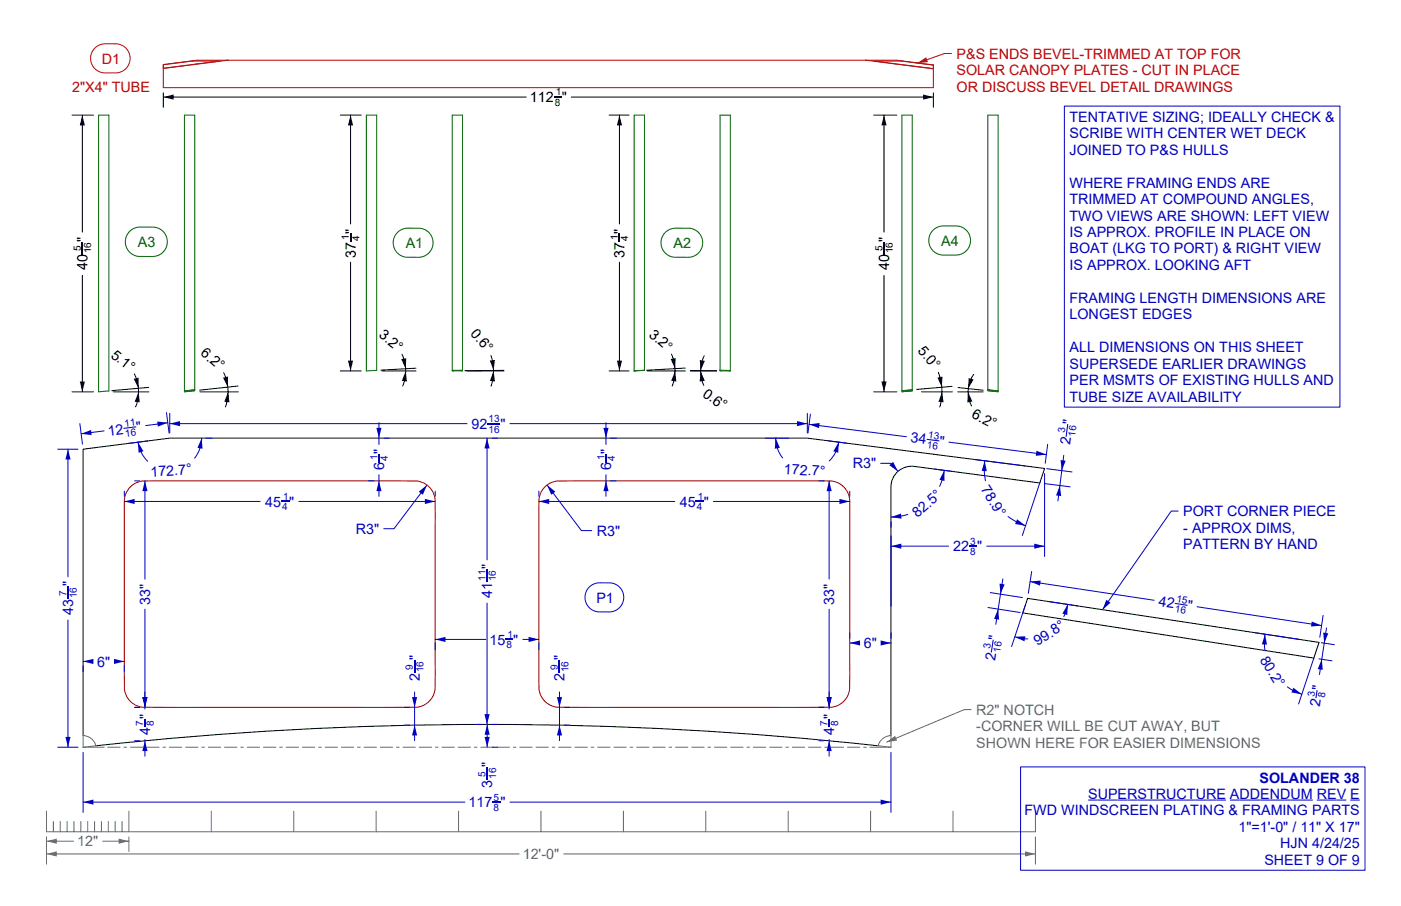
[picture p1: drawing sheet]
<svg xmlns="http://www.w3.org/2000/svg" width="432mm" height="279mm" viewBox="0 0 432 279" stroke-linecap="round" stroke-linejoin="round" font-family="sans-serif">
<!-- layer: Make2D -->
<path d="M50.3 19.9l10.5-1.3h215.5l11.4 1.4v7h-237.4zM50.3 20l9-1.2h8.3l-17.3 2.2M70.3 18.6l-20 2.5M266.8 18.6l20.9 2.6M287.7 20.1l-9.9-1.3h-8.3l18.2 2.4" fill="none" stroke="#bf0000" stroke-width=".31"/>
<path d="M282.7 19.5l2.8-1.8 .5 1.5z" fill="#bf0000"/>
<path d="M293.2 16.5h-2.1l-8.4 3" fill="none" stroke="#bf0000" stroke-width=".31"/>
<g fill="none" stroke="#006300" stroke-width=".31">
<path d="M30.4 35.5h3.2v85.1l-3.2 .2zM112.9 35.5h3.2v78.7l-3.2 .2zM195.5 35.5h3.1v78.7l-3.1 .2zM40 71.4a4.5 4.5 0 0 1 3.2-1.4h4.2a4.5 4.5 0 0 1 4.2 4.8 4.5 4.5 0 0 1-4.6 4.3h-4.2a4.5 4.5 0 0 1-3.9-3 4.5 4.5 0 0 1 1.1-4.7zM122.5 71.7a4.5 4.5 0 0 1 3.2-1.3h3.7a4.5 4.5 0 0 1 4.1 4.7 4.5 4.5 0 0 1-4.5 4.3l-3.7-.1a4.5 4.5 0 0 1-3.8-2.9 4.5 4.5 0 0 1 1-4.7zM205 71.7a4.5 4.5 0 0 1 3.2-1.3h4.3a4.5 4.5 0 0 1 4.1 4.7 4.5 4.5 0 0 1-4.5 4.3l-4.3-.1a4.5 4.5 0 0 1-3.8-2.9 4.5 4.5 0 0 1 1-4.7zM287.6 71a4.5 4.5 0 0 1 3.1-1.3h4.3a4.5 4.5 0 0 1 4.1 4.7 4.5 4.5 0 0 1-4.5 4.3l-4.2-.1a4.5 4.5 0 0 1-3.9-2.9 4.5 4.5 0 0 1 1.1-4.7zM139.4 114.2l.2 .2M139.6 114.2h.1M139.6 114.2l2.7 .2M142.3 114.2v.2M142.6 114.2h-3.2"/>
<path d="M142.6 114.2l-.3 .2M142.6 114.2v-78.7h-3.2v78.7M195.5 114.4h.1M195.7 114.4h.1M198.4 114.2h.1M198.6 114.2h.1M198.6 114.2l-3.1 .2M221.9 114.2l.3 .2M221.9 114.2h3.2M221.9 114.2v-78.7h3.2v78.7M222.2 114.2h.1M222.2 114.2v.2"/>
<path d="M222.2 114.4h2.6M224.8 114.2v.2M225.1 114.2l-.3 .2M57.1 120.5h.1M57.1 120.5l2.7-.2v.2l-2.7 .3zM60 120.2l-3.2 .4M60 120.2v.3l-3.2 .3v-.2M60 120.2v-84.7h-3.2v85.1M278.3 120.5h.1M278.3 120.5l2.6-.2v.2l-2.6 .3zM281.2 120.2l-3.2 .3M281.2 120.2v.4l-3.2 .2v-.3"/>
<path d="M281.2 120.2v-84.7h-3.2v85M304.4 120.2v.3l3.2 .3v-.2M304.4 120.2l3.2 .4M304.4 120.2v-84.7h3.2v85.1M304.7 120.3h.1M304.7 120.3l2.7 .2v.3l-2.7-.3z"/>
</g>
<g fill="none" stroke="#000" stroke-width=".31">
<path d="M22.2 35.5h6.6M25.4 35.5v36.1M50.3 28.6v4.5M50.3 29.9h111.9M104.9 35.5h6.4M108 35.5v33.6M176.1 29.9h111.6M187.7 35.5h6.2M190.9 35.5v33.6M269.3 35.5h7.1M272.5 35.5v36.1M287.7 28.6v4.5"/>
<path d="M25.4 84.9v35.9M108 80.9v33.5M190.9 80.9v33.5M272.5 84.9v35.9M41.4 115.3a12.4 12.4 0 0 1 .4 10.2M45.8 119.5l-11.3 1M68.9 114.9a13.5 13.5 0 0 1 .6 10.6M73.4 119l-11.9 1.3M104.9 114.4h6.4M117.7 114.4h10.5M123.9 109.3a12.2 12.2 0 0 1 .2 9.7M128.2 113.5l-10.8 .6"/>
<path d="M144 114.4h11.3M151.3 109.7a14.3 14.3 0 0 1 0 9.4M155.3 114.2l-12 .1M187.7 114.4h6.2M199.5 114.4h11.7M206.9 109.2a12.7 12.7 0 0 1 .3 9.8M211.2 113.5l-11.9 .7M212.8 114.4h8M212.8 114.3l8.1 .1M217 109.7a10.7 10.7 0 0 0-.1 9.1M289.2 114.8a16.4 16.4 0 0 1 .5 10.7M293.4 119.1l-10.9 1"/>
<path d="M295.3 119.5l7.7 .8M300.1 115.5a9.3 9.3 0 0 0-.7 9.7M22.2 120.8h6.6M34.9 120.8h11M61.6 120.8h11.9M269.3 120.8h7.1M284 120.8h9.5M295.2 120.8h7.8M316.7 184.5l89.8 13.6-1.6 4.8-89.7-13.9zM29.6 230a1105.5 1105.5 0 0 1 241 0M274.6 226.7v-76.6a6.3 6.3 0 0 1 7.2-6.3l38.7 5.1 1.4-4.4-73.1-9.4h-196.5l-26.7 3.4v88.3"/>
</g>
<path d="M170.7 29.9h2.4M25.4 74.5v4M108 72v2.5M190.9 72v2.5M272.5 74.5v4" fill="none" stroke="#000" stroke-width=".33"/>
<g fill="#000">
<path d="M25.4 35.5l.8 3.2h-1.6zM50.3 29.9l3.2-.8v1.6zM108 35.5l.8 3.2h-1.5zM190.9 35.5l.8 3.2h-1.6zM272.5 35.5l.8 3.2h-1.6zM284.5 29.1l3.2 .8-3.2 .8zM41.2 116.8l1.6-.3-.1 3.2zM68.7 116.5l1.6-.4-.1 3.3zM107.3 111.2h1.5l-.8 3.2zM123.7 110.7l1.5-.2-.2 3.2zM125 114.4l.4 3.2-1.6-.2zM151 111.2l1.5-.2-.4 3.2z"/>
<path d="M152.1 114.4l.5 3.2-1.6-.1zM190.1 111.2h1.6l-.8 3.2zM206.7 110.7l1.5-.3-.2 3.3zM208.1 114.4l.4 3.2-1.6-.2zM215.9 114.4l1.3 3-1.6 .3zM215.7 111l1.5 .3-1.2 3zM288.9 116.4l1.6-.2-.2 3.2zM298.5 116.6l1.6 .4-1.7 2.9zM24.6 117.7h1.6l-.8 3.1zM42.7 120.8l.4 3.3-1.6-.2zM70.3 120.8l.4 3.3-1.6-.2zM271.7 117.7h1.6l-.8 3.1z"/>
<path d="M290.3 120.8l.5 3.3-1.6-.2zM298.4 120.8l1.3 3-1.6 .3z"/>
</g>
<g fill="none" stroke="#696969" stroke-width=".31">
<path d="M25.6 226.8a4.6 4.6 0 0 1 4 3.2l-4 .4zM25.6 230.4h6.5M33.1 230.4h4M38.1 230.4h1M40.1 230.4h4M45.1 230.4h4M50.1 230.4h1M52.1 230.4h4M57.1 230.4h4M62.1 230.4h1M64.1 230.4h4M69.1 230.4h4"/>
<path d="M74.1 230.4h1M76.1 230.4h4M81.1 230.4h4M86.1 230.4h1M88.1 230.4h4M93.1 230.4h4M98.1 230.4h1M100.1 230.4h4M105.1 230.4h4M110.1 230.4h1M112.1 230.4h4M117.1 230.4h4"/>
<path d="M122.1 230.4h1M124.1 230.4h4M129.1 230.4h4M134.1 230.4h1M136.1 230.4h4M141.1 230.4h4M146.1 230.4h1M148.1 230.4h4M153.1 230.4h4M158.1 230.4h1M160.1 230.4h4M165.1 230.4h4"/>
<path d="M170.1 230.4h1M172.1 230.4h4M177.1 230.4h4M182.1 230.4h1M184.1 230.4h4M189.1 230.4h4M194.1 230.4h1M196.1 230.4h4M201.1 230.4h4M206.1 230.4h1M208.1 230.4h4M213.1 230.4h4"/>
<path d="M218.1 230.4h1M220.1 230.4h4M225.1 230.4h4M230.1 230.4h1M232.1 230.4h4M237.1 230.4h4M242.1 230.4h1M244.1 230.4h4M249.1 230.4h4M254.1 230.4h1M256.1 230.4h4M261.1 230.4h4"/>
<path d="M266.1 230.4h1M268.1 230.4h6.5M271.7 228.1l1.4-.9 1.5-.5v3.7l-4-.4z"/>
</g>
<path d="M273.3 228.9l2.6-2 .6 1.5z" fill="#696969"/>
<path d="M299.3 218.8h-2.1l-23.9 10.1" fill="none" stroke="#696969" stroke-width=".31"/>
<path d="M40.2 150.2l1.3-1 1.2-.6a10.1 10.1 0 0 1 4.7-.3h81.2a6.4 6.4 0 0 1 5.5 5.5v55.6a8.9 8.9 0 0 1-.8 5.6 6.4 6.4 0 0 1-4.7 3.1h-84.8a6.4 6.4 0 0 1-5.4-5.5l-.1-53.2a19 19 0 0 1 .5-7.1zM168 150.2a6.7 6.7 0 0 1 3.6-1.9h81.2a9.9 9.9 0 0 1 5.4 .6 6.4 6.4 0 0 1 3.7 5.7v54.8a8.9 8.9 0 0 1-.9 5.6 6.4 6.4 0 0 1-4.6 3.1h-84.8a6.4 6.4 0 0 1-5.5-5.5v-55.6a8.9 8.9 0 0 1 .9-5.6z" fill="none" stroke="#7f0000" stroke-width=".31"/>
<path d="M274.1 143.5l1.2-1.1 1.5 3z" fill="#0000bf"/>
<path d="M271.4 142.9h3.2l2.2 2.5" fill="none" stroke="#0000bf" stroke-width=".31"/>
<g fill="#0000bf">
<path d="M405.8 212.8l.3 .1-.4 2.4h-.3z"/>
<path d="M407.4 203.3l.3 3.3-1.6-.3z"/>
<path d="M407.8 195.1l1.6 .2-1.3 3z"/>
</g>
<path d="M407.3 198.2l4 .6M408.8 193.6l-2.1 14.4M406.5 203.2l4 .6" fill="none" stroke="#0000bf" stroke-width=".31"/>
<g fill="#0000bf">
<path d="M389.9 195.6l.6 3.2-1.6-.1z"/>
<path d="M398.6 212.1l2.6 2-3.2-.6z"/>
</g>
<path d="M386.7 195.1l13.9 2.1M389.9 195.6l-.2 2.9 .2 2.2M396.8 211.8l2.4 1.5 2 .8M405 202.8l-4.8 14.3" fill="none" stroke="#0000bf" stroke-width=".31"/>
<path d="M341 185l1.3 .9-2.5 2.1z" fill="#0000bf"/>
<path d="M363.1 157.6h-2.1l-21.2 30.4" fill="none" stroke="#0000bf" stroke-width=".31"/>
<g fill="#0000bf">
<path d="M362.1 185.9l3.9 .6v.3l-3.9-.6z"/>
<path d="M317.5 179.3l3.3-.3-.3 1.6z"/>
<path d="M404.3 191.7l3 1.2-3.2 .3z"/>
</g>
<path d="M317.5 179.3l38.2 5.8M318 176.2l-1.1 6.8M368.9 187.1l38.4 5.8M407.8 189.8l-1 6.7" fill="none" stroke="#0000bf" stroke-width=".31"/>
<g fill="#0000bf">
<path d="M312.8 196.4l3.2-.2-.3 1.6z"/>
<path d="M329.1 186.4l-.1 3.3-1.6-.5z"/>
</g>
<path d="M312.8 196.4l2.2 .5 1.8 .1M315.9 186.9l-4.1 12.5M322.8 185.5l9.4 1.4M329.1 186.4l-.5 1.9-.7 1.8" fill="none" stroke="#0000bf" stroke-width=".31"/>
<g fill="#0000bf">
<path d="M306 197.3h.3l-.6 3.9h-.3z"/>
<path d="M308.1 180l1.5 .2-1.2 3z"/>
<path d="M307.6 187.8l.3 3.3-1.5-.2z"/>
</g>
<path d="M309.1 178.5l-2.2 14M304.5 187.4l9.9 1.5M305.2 182.7l9.9 1.6" fill="none" stroke="#0000bf" stroke-width=".31"/>
<path d="M298.7 168.4h2.5" fill="none" stroke="#0000bf" stroke-width=".33"/>
<g fill="#0000bf">
<path d="M318.8 167.6l3.1 .8-3.1 .8z"/>
<path d="M274.6 168.4l3.2-.8v1.6z"/>
</g>
<path d="M321.9 146v25.6M274.6 165.3v21.6M274.6 168.4h17.7M304.1 168.4h17.8" fill="none" stroke="#0000bf" stroke-width=".31"/>
<g fill="#0000bf">
<path d="M328.9 130.7l.4 .1-.5 3.9h-.4z"/>
<path d="M326.7 149.7l.4 3.3-1.6-.2z"/>
<path d="M326.9 141.9l1.5 .2-1.1 3z"/>
</g>
<path d="M322 149.1l7.8 1M322.6 144.5l7.8 1M327.9 140.4l-1.8 14.1" fill="none" stroke="#0000bf" stroke-width=".31"/>
<g fill="#0000bf">
<path d="M274.6 159.5l3.1-1.1 .1 1.6z"/>
<path d="M291 145.1l.1 3.2-1.5-.3z"/>
</g>
<path d="M279.8 158.6l-2.2 .6-3 .3M287.9 144.6l5.7 .8M291 145.1l-.4 2.1-1 2.8M274.6 161v1.6" fill="none" stroke="#0000bf" stroke-width=".31"/>
<g fill="#0000bf">
<path d="M303.5 142.1l.6 3.2-1.5-.1z"/>
<path d="M313.5 160.1l2.6 2-3.2-.5z"/>
</g>
<path d="M300.3 141.7l15.7 2M303.5 142.1a18.6 18.6 0 0 0 .2 6.2M310.7 159.3a18.6 18.6 0 0 0 5.4 2.8M320.5 148.8l-5.4 16.3" fill="none" stroke="#0000bf" stroke-width=".31"/>
<g fill="none" stroke="#696969" stroke-width=".31">
<path d="M14.3 250.2v6.3h304.8v-6.3M16.4 253.3v3.2M18.6 253.3v3.2M20.7 253.3v3.2M22.8 253.3v3.2M24.9 253.3v3.2M27 253.3v3.2M29.1 253.3v3.2M31.3 253.3v3.2M33.4 253.3v3.2M35.5 253.3v3.2M37.6 253.3v3.2"/>
<path d="M39.7 250.2v6.3M65.1 250.2v6.3M90.5 250.2v6.3M115.9 250.2v6.3M141.3 250.2v6.3M166.7 250.2v6.3M192.1 250.2v6.3M217.5 250.2v6.3M242.9 250.2v6.3M268.3 250.2v6.3M293.7 250.2v6.3"/>
</g>
<g fill="#696969">
<path d="M14.3 259.4l3.2-.8v1.6z"/>
<path d="M36.6 258.6l3.1 .8-3.1 .8z"/>
</g>
<path d="M14.3 258.1v4.5M14.3 259.4h8.4M31.6 259.4h8.1M39.7 258.1v4.5" fill="none" stroke="#696969" stroke-width=".31"/>
<g fill="#696969">
<path d="M14.3 263.3l3.2-.8v1.6z"/>
<path d="M316 262.5l3.1 .8-3.1 .8z"/>
</g>
<path d="M14.3 258.1v8.4M319.1 258.1v8.4M14.3 263.3h145.7M173.7 263.3h145.4" fill="none" stroke="#696969" stroke-width=".31"/>
<path d="M150.1 175.6v4" fill="none" stroke="#0000bf" stroke-width=".33"/>
<g fill="#0000bf">
<path d="M149.3 220.2h1.6l-.8 3.2z"/>
<path d="M150.1 135.1l.8 3.2h-1.6z"/>
</g>
<path d="M150.1 135.1v37.6M151.7 135.1h1.6M150.1 186v37.4M146.9 223.4h1.6" fill="none" stroke="#0000bf" stroke-width=".31"/>
<path d="M155.7 197.2h2.5" fill="none" stroke="#0000bf" stroke-width=".33"/>
<g fill="#0000bf">
<path d="M134.1 197.2l3.2-.8v1.6z"/>
<path d="M162.9 196.4l3.2 .8-3.2 .8z"/>
</g>
<path d="M134.1 198.2v2.2M134.1 197.2h15.6M161.2 197.2h4.9M166.1 198.2v2.2" fill="none" stroke="#0000bf" stroke-width=".31"/>
<g fill="#0000bf">
<path d="M261.9 198.3l3.2-.8v1.6z"/>
<path d="M271.4 197.5l3.2 .8-3.2 .8z"/>
</g>
<path d="M261.9 195.1v1.8M261.9 198.3h2.9M271.6 198.3h3M274.6 195.1v1.8" fill="none" stroke="#0000bf" stroke-width=".31"/>
<path d="M44.7 221.6v2.5" fill="none" stroke="#0000bf" stroke-width=".33"/>
<g fill="#0000bf">
<path d="M43.9 215h1.6l-.8 3.1z"/>
<path d="M44.7 228.4l.8 3.2h-1.6z"/>
</g>
<path d="M41.5 218.1h1.6M44.7 213.4v5.3M41.5 228.4h1.6M44.7 228.1v5.1" fill="none" stroke="#0000bf" stroke-width=".31"/>
<path d="M127.8 203.6v4" fill="none" stroke="#0000bf" stroke-width=".33"/>
<g fill="#0000bf">
<path d="M127 215h1.6l-.8 3.1z"/>
<path d="M127.8 223.6l.8 3.2h-1.6z"/>
</g>
<path d="M124.6 218.1h1.6M127.8 213.4v15M124.6 223.6h1.7" fill="none" stroke="#0000bf" stroke-width=".31"/>
<g fill="#0000bf">
<path d="M35.1 203.2l3.2 .8-3.2 .8z"/>
<path d="M25.6 204l3.2-.8v1.6z"/>
</g>
<path d="M25.6 205.3v1.9M25.6 204h2.9M35.4 204h2.9M38.3 205.3v1.9" fill="none" stroke="#0000bf" stroke-width=".31"/>
<path d="M116.8 140v2.5" fill="none" stroke="#0000bf" stroke-width=".33"/>
<g fill="#0000bf">
<path d="M116.8 148.3l.8 3.2h-1.6z"/>
<path d="M116 131.9h1.6l-.8 3.2z"/>
</g>
<path d="M116.8 130.4v6.7M118.4 135.1h1.6M113.6 148.3h1.6M116.8 146.4v6.7" fill="none" stroke="#0000bf" stroke-width=".31"/>
<path d="M214.4 154.6h2.5" fill="none" stroke="#0000bf" stroke-width=".33"/>
<g fill="#0000bf">
<path d="M166.1 154.6l3.2-.7v1.5z"/>
<path d="M258.7 153.9l3.2 .7-3.2 .8z"/>
</g>
<path d="M166.1 151.5v1.6M166.1 154.6h41.9M219.9 154.6h42M261.9 151.5v1.6" fill="none" stroke="#0000bf" stroke-width=".31"/>
<g fill="#0000bf">
<path d="M255.6 148.3l.7 3.2h-1.5z"/>
<path d="M254.8 215h1.5l-.7 3.1z"/>
</g>
<path d="M252.4 148.3h1.6M255.6 148.3v30.3M255.6 187.9v30.2M252.4 218.1h1.6" fill="none" stroke="#0000bf" stroke-width=".31"/>
<path d="M168.6 149.6l2.6 2-1.3 1z" fill="#0000bf"/>
<path d="M168.6 149.6l10.6 14h3.2" fill="none" stroke="#0000bf" stroke-width=".31"/>
<path d="M129.1 151.6l2.5-2-1.3 3z" fill="#0000bf"/>
<path d="M131.6 149.6l-10.2 13.5h-3.1" fill="none" stroke="#0000bf" stroke-width=".31"/>
<path d="M150.1 236.6v3.9" fill="none" stroke="#0000bf" stroke-width=".33"/>
<g fill="#0000bf">
<path d="M150.1 223.4l.8 3.2h-1.5z"/>
<path d="M149.4 227.3h1.5l-.8 3.1z"/>
</g>
<path d="M150.1 223.4v7M151.7 230.4h1.6M151.7 223.4h1.6" fill="none" stroke="#0000bf" stroke-width=".31"/>
<path d="M151.8 247.4h2.4" fill="none" stroke="#0000bf" stroke-width=".33"/>
<g fill="#0000bf">
<path d="M25.6 247.4l3.2-.8v1.6z"/>
<path d="M271.4 246.6l3.2 .8-3.2 .8z"/>
</g>
<path d="M181.6 181a4.5 4.5 0 0 1 3.2-1.3l3.3 .1a4.5 4.5 0 0 1 4.1 4.6 4.5 4.5 0 0 1-4.4 4.3h-3.4a4.5 4.5 0 0 1-3.8-2.9 4.5 4.5 0 0 1 1-4.8zM25.6 232v18.5M274.6 232v18.5M25.6 247.4h117.7M157.2 247.4h117.4" fill="none" stroke="#0000bf" stroke-width=".31"/>
<path d="M29.2 14.8a4.5 4.5 0 0 1 3.2-1.3h3.6a4.5 4.5 0 0 1 4.1 4.7 4.5 4.5 0 0 1-4.5 4.3h-3.6a4.5 4.5 0 0 1-3.8-3 4.5 4.5 0 0 1 1-4.7z" fill="none" stroke="#bf0000" stroke-width=".31"/>
<path d="M172.4 203.6v4" fill="none" stroke="#0000bf" stroke-width=".33"/>
<g fill="#0000bf">
<path d="M171.6 215h1.6l-.8 3.1z"/>
<path d="M172.4 223.6l.8 3.2h-1.6z"/>
</g>
<path d="M172.4 213.4v15M174 218.1h1.6M173.9 223.6h1.7" fill="none" stroke="#0000bf" stroke-width=".31"/>
<path d="M255.6 221.6v2.5" fill="none" stroke="#0000bf" stroke-width=".33"/>
<g fill="#0000bf">
<path d="M254.8 215h1.5l-.7 3.1z"/>
<path d="M255.6 228.4l.7 3.2h-1.5z"/>
</g>
<path d="M252.4 218.1h1.6M255.6 213.4v5.3M252.4 228.4h1.6M255.6 228.1v5.1" fill="none" stroke="#0000bf" stroke-width=".31"/>
<g fill="#0000bf">
<path d="M43.9 215h1.6l-.8 3.1z"/>
<path d="M44.7 148.3l.8 3.2h-1.6z"/>
</g>
<path d="M41.5 148.3h1.6M44.7 148.3v30.3M44.7 187.9v30.2M41.5 218.1h1.6" fill="none" stroke="#0000bf" stroke-width=".31"/>
<path d="M86.6 154.6h2.5" fill="none" stroke="#0000bf" stroke-width=".33"/>
<g fill="#0000bf">
<path d="M38.3 154.6l3.2-.7v1.5z"/>
<path d="M131 153.9l3.1 .7-3.1 .8z"/>
</g>
<path d="M38.3 151.5v1.6M38.3 154.6h41.9M92.1 154.6h42M134.1 151.5v1.6" fill="none" stroke="#0000bf" stroke-width=".31"/>
<g fill="#0000bf">
<path d="M239.1 135.1l1.3 3-1.6 .3z"/>
<path d="M258.5 136.4l-.1 3.2-1.6-.4z"/>
</g>
<path d="M235.9 135.1h7.2M239.1 135.1a9.8 9.8 0 0 0 2.1 6.1M255.4 136l5.5 .7M258.5 136.4a9.8 9.8 0 0 1-2.9 5.7" fill="none" stroke="#0000bf" stroke-width=".31"/>
<g fill="#0000bf">
<path d="M42.6 136.4l1.6 2.8-1.5 .4z"/>
<path d="M62.2 135.1l.2 3.3-1.5-.3z"/>
</g>
<path d="M42.6 136.4a9.9 9.9 0 0 0 2.9 5.8M45.6 136l-6.2 .8M62.2 135.1a9.9 9.9 0 0 1-2.2 6.2M63.5 135.1h1.8" fill="none" stroke="#0000bf" stroke-width=".31"/>
<g fill="#0000bf">
<path d="M38 132l4-.5v.3l-3.9 .5z"/>
<path d="M25 133.8l3.1-1.2 .2 1.6z"/>
<path d="M48.5 130l3.2 .4-3 1.2z"/>
</g>
<path d="M24.6 130.6l.8 6.4M32.1 132.9l-7.1 .9M51.3 127.2l.8 6.3M51.7 130.4l-6.8 .8" fill="none" stroke="#0000bf" stroke-width=".31"/>
<path d="M150.3 130.6h3.9" fill="none" stroke="#0000bf" stroke-width=".33"/>
<g fill="#0000bf">
<path d="M52.3 130.6l3.2-.7v1.5z"/>
<path d="M245.6 129.9l3.2 .7-3.2 .8z"/>
</g>
<path d="M52.3 127.5v6M52.3 130.6h91.6M157.2 130.6h91.6M248.8 127.5v6" fill="none" stroke="#0000bf" stroke-width=".31"/>
<g fill="#0000bf">
<path d="M285.6 135.3l4 .5-.1 .3-3.9-.5z"/>
<path d="M249.4 130.8l3.2-.3-.2 1.5z"/>
<path d="M319.4 139l3.1 1.2-3.3 .4z"/>
</g>
<path d="M249.4 130.8l30 3.9M249.8 127.7l-.8 5.8M292.5 136.4l30 3.8M322.9 137l-.7 5.9" fill="none" stroke="#0000bf" stroke-width=".31"/>
<path d="M186.8 140v2.5" fill="none" stroke="#0000bf" stroke-width=".33"/>
<g fill="#0000bf">
<path d="M186.8 148.3l.8 3.2h-1.6z"/>
<path d="M186 131.9h1.6l-.8 3.2z"/>
</g>
<path d="M186.8 130.4v6.7M188.1 135.1h1.8M186.8 146.4v6.7M188.1 148.3h1.8" fill="none" stroke="#0000bf" stroke-width=".31"/>
<path d="M21 180.8v4" fill="none" stroke="#0000bf" stroke-width=".33"/>
<g fill="#0000bf">
<path d="M20.2 227.3h1.5l-.7 3.1z"/>
<path d="M21 138.5l.7 3.2h-1.5z"/>
</g>
<path d="M328 32.7h85v92.9h-85zM17.8 138.5h6.2M21 138.5v39.4M21 191.2v39.2M17.8 230.4h6.2M314.6 236.5h106.1v31.9h-106.1zM335.4 246.7h42.5M379.1 246.7h25.5M405.8 246.7h9.1M416.2 246.7h2.9" fill="none" stroke="#0000bf" stroke-width=".31"/>
<g font-size="4.4" fill="#bf0000">
<text x="31.4" y="19.6">D1</text>
<text x="294.8" y="18.1">P&amp;S ENDS BEVEL-TRIMMED AT TOP FOR</text>
<text x="294.8" y="23.2">SOLAR CANOPY PLATES - CUT IN PLACE</text>
<text x="22.2" y="28.4">2&quot;X4&quot; TUBE</text>
<text x="294.8" y="28.3">OR DISCUSS BEVEL DETAIL DRAWINGS</text>
</g>
<g font-size="4.4">
<text x="163.3" y="31.5">112 &quot;</text>
<text x="27" y="74.5" transform="rotate(-90 27 74.5)">&quot;</text>
<text x="274" y="74.5" transform="rotate(-90 274 74.5)">&quot;</text>
<text x="27" y="83.4" transform="rotate(-90 27 83.4)">40</text>
<text x="109.6" y="79.4" transform="rotate(-90 109.6 79.4)">37 &quot;</text>
<text x="192.5" y="79.4" transform="rotate(-90 192.5 79.4)">37 &quot;</text>
<text x="274" y="83.4" transform="rotate(-90 274 83.4)">40</text>
<text x="116.5" y="103.7" transform="rotate(39 116.5 103.7)">3.2°</text>
<text x="144.8" y="103.1" transform="rotate(49 144.8 103.1)">0.6°</text>
<text x="199.7" y="103.5" transform="rotate(41 199.7 103.5)">3.2°</text>
<text x="33.9" y="110" transform="rotate(38 33.9 110)">5.1°</text>
<text x="61.6" y="109.3" transform="rotate(41 61.6 109.3)">6.2°</text>
<text x="282.7" y="108.3" transform="rotate(50 282.7 108.3)">5.0°</text>
<text x="216.3" y="122.1" transform="rotate(36 216.3 122.1)">0.6°</text>
<text x="299.2" y="128.7" transform="rotate(28 299.2 128.7)">6.2°</text>
</g>
<g font-size="4.4" fill="#0000bf">
<text x="329.7" y="37.5">TENTATIVE SIZING; IDEALLY CHECK &amp;</text>
<text x="329.7" y="42.6">SCRIBE WITH CENTER WET DECK</text>
<text x="329.7" y="47.7">JOINED TO P&amp;S HULLS</text>
<text x="329.7" y="57.9">WHERE FRAMING ENDS ARE</text>
<text x="329.7" y="62.9">TRIMMED AT COMPOUND ANGLES,</text>
<text x="329.7" y="68">TWO VIEWS ARE SHOWN: LEFT VIEW</text>
<text x="329.7" y="73.1">IS APPROX. PROFILE IN PLACE ON</text>
<text x="329.7" y="78.2">BOAT (LKG TO PORT) &amp; RIGHT VIEW</text>
<text x="329.7" y="83.3">IS APPROX. LOOKING AFT</text>
<text x="329.7" y="93.4">FRAMING LENGTH DIMENSIONS ARE</text>
<text x="329.7" y="98.5">LONGEST EDGES</text>
<text x="329.7" y="108.7">ALL DIMENSIONS ON THIS SHEET</text>
<text x="329.7" y="113.7">SUPERSEDE EARLIER DRAWINGS</text>
<text x="329.7" y="118.8">PER MSMTS OF EXISTING HULLS AND</text>
<text x="329.7" y="123.9">TUBE SIZE AVAILABILITY</text>
<text x="330.7" y="131" transform="rotate(-83 330.7 131)">&quot;</text>
<text x="33.4" y="134.3" transform="rotate(-7 33.4 134.3)">12</text>
<text x="42.2" y="133.2" transform="rotate(-7 42.2 133.2)">&quot;</text>
<text x="145.4" y="132.2">92</text>
<text x="154.2" y="132.2">&quot;</text>
<text x="280.6" y="136.4" transform="rotate(7 280.6 136.4)">34</text>
<text x="289.3" y="137.6" transform="rotate(7 289.3 137.6)">&quot;</text>
<text x="329.9" y="137.3" transform="rotate(-83 329.9 137.3)">2</text>
<text x="46.5" y="147" transform="rotate(-4 46.5 147)">172.7°</text>
<text x="118.4" y="145" transform="rotate(-90 118.4 145)">6 &quot;</text>
<text x="188.4" y="145" transform="rotate(-90 188.4 145)">6 &quot;</text>
<text x="241.5" y="146.1" transform="rotate(4 241.5 146.1)">172.7°</text>
<text x="262.8" y="144.5">R3&quot;</text>
<text x="302.2" y="150.9" transform="rotate(58 302.2 150.9)">78.9°</text>
<text x="81.7" y="156.2">45 &quot;</text>
<text x="209.5" y="156.2">45 &quot;</text>
<text x="282.8" y="159.9" transform="rotate(-41 282.8 159.9)">82.5°</text>
<text x="364.7" y="159.2">PORT CORNER PIECE</text>
<text x="109.7" y="164.6">R3&quot;</text>
<text x="184" y="165.2">R3&quot;</text>
<text x="364.7" y="164.3">- APPROX DIMS,</text>
<text x="293.8" y="170">22 &quot;</text>
<text x="364.7" y="169.4">PATTERN BY HAND</text>
<text x="151.7" y="175.6" transform="rotate(-90 151.7 175.6)">&quot;</text>
<text x="22.5" y="180.8" transform="rotate(-90 22.5 180.8)">&quot;</text>
<text x="151.7" y="184.5" transform="rotate(-90 151.7 184.5)">41</text>
<text x="183.8" y="185.8">P1</text>
<text x="22.5" y="189.7" transform="rotate(-90 22.5 189.7)">43</text>
<text x="46.3" y="186.5" transform="rotate(-90 46.3 186.5)">33&quot;</text>
<text x="257.1" y="186.5" transform="rotate(-90 257.1 186.5)">33&quot;</text>
<text x="357" y="186.9" transform="rotate(9 357 186.9)">42</text>
<text x="365.8" y="188.2" transform="rotate(9 365.8 188.2)">&quot;</text>
<text x="307.7" y="197.5" transform="rotate(-81 307.7 197.5)">&quot;</text>
<text x="129.4" y="203.6" transform="rotate(-90 129.4 203.6)">&quot;</text>
<text x="150.8" y="198.8">15 &quot;</text>
<text x="174" y="203.6" transform="rotate(-90 174 203.6)">&quot;</text>
<text x="266.2" y="199.9">6&quot;</text>
<text x="306.7" y="203.9" transform="rotate(-81 306.7 203.9)">2</text>
<text x="319.8" y="199.2" transform="rotate(-32 319.8 199.2)">99.8°</text>
<text x="388.2" y="203.4" transform="rotate(58 388.2 203.4)">80.2°</text>
<text x="30" y="205.6">6&quot;</text>
<text x="129.4" y="210.1" transform="rotate(-90 129.4 210.1)">2</text>
<text x="174" y="210.1" transform="rotate(-90 174 210.1)">2</text>
<text x="406.8" y="218" transform="rotate(-81 406.8 218)">2 &quot;</text>
<text x="46.3" y="226.5" transform="rotate(-90 46.3 226.5)">4 &quot;</text>
<text x="257.1" y="226.5" transform="rotate(-90 257.1 226.5)">4 &quot;</text>
<text x="151.7" y="236.6" transform="rotate(-90 151.7 236.6)">&quot;</text>
<text x="151.7" y="243" transform="rotate(-90 151.7 243)">3</text>
<text x="388.2" y="241.3">SOLANDER 38</text>
<text x="144.4" y="249">117 &quot;</text>
<text x="315.8" y="251.5">FWD WINDSCREEN PLATING &amp; FRAMING PARTS</text>
<text x="335.4" y="246.4">SUPERSTRUCTURE ADDENDUM REV E</text>
<text x="381.7" y="256.6">1&quot;=1'-0&quot; / 11&quot; X 17&quot;</text>
<text x="394.6" y="261.6">HJN 4/24/25</text>
<text x="389.7" y="266.7">SHEET 9 OF 9</text>
</g>
<g font-size="4.4" fill="#006300">
<text x="42.5" y="76.1">A3</text>
<text x="125" y="76.4">A1</text>
<text x="207.6" y="76.4">A2</text>
<text x="290.1" y="75.8">A4</text>
</g>
<g font-size="4.4" fill="#696969">
<text x="300.9" y="220.5">R2&quot; NOTCH</text>
<text x="300.9" y="225.6">-CORNER WILL BE CUT AWAY, BUT</text>
<text x="300.9" y="230.6">SHOWN HERE FOR EASIER DIMENSIONS</text>
<text x="23.8" y="261">12&quot;</text>
<text x="161.1" y="264.9">12'-0&quot;</text>
</g>
<g font-size="3.1">
<text x="171.3" y="29.4">1</text>
<text x="171" y="32.7">8</text>
<text x="24.9" y="77.4" transform="rotate(-90 24.9 77.4)">5</text>
<text x="107.6" y="73.9" transform="rotate(-90 107.6 73.9)">1</text>
<text x="110.8" y="74.2" transform="rotate(-90 110.8 74.2)">4</text>
<text x="190.4" y="73.9" transform="rotate(-90 190.4 73.9)">1</text>
<text x="193.6" y="74.2" transform="rotate(-90 193.6 74.2)">4</text>
<text x="272" y="77.4" transform="rotate(-90 272 77.4)">5</text>
<text x="28.1" y="78.2" transform="rotate(-90 28.1 78.2)">16</text>
<text x="275.2" y="78.2" transform="rotate(-90 275.2 78.2)">16</text>
</g>
<g font-size="3.1" fill="#0000bf">
<text x="38.5" y="131.6" transform="rotate(-7 38.5 131.6)">11</text>
<text x="150.6" y="130.2">13</text>
<text x="38.7" y="134.8" transform="rotate(-7 38.7 134.8)">16</text>
<text x="150.6" y="133.4">16</text>
<text x="286" y="135" transform="rotate(7 286 135)">13</text>
<text x="328.2" y="133.5" transform="rotate(-83 328.2 133.5)">3</text>
<text x="331.4" y="134.7" transform="rotate(-83 331.4 134.7)">16</text>
<text x="116.3" y="141.8" transform="rotate(-90 116.3 141.8)">1</text>
<text x="119.5" y="142.2" transform="rotate(-90 119.5 142.2)">4</text>
<text x="186.3" y="141.8" transform="rotate(-90 186.3 141.8)">1</text>
<text x="189.5" y="142.2" transform="rotate(-90 189.5 142.2)">4</text>
<text x="285.6" y="138.3" transform="rotate(7 285.6 138.3)">16</text>
<text x="87.3" y="154.2">1</text>
<text x="215.1" y="154.2">1</text>
<text x="87" y="157.4">4</text>
<text x="214.7" y="157.4">4</text>
<text x="299" y="167.9">3</text>
<text x="299" y="171.2">8</text>
<text x="149.6" y="179" transform="rotate(-90 149.6 179)">11</text>
<text x="152.9" y="179.2" transform="rotate(-90 152.9 179.2)">16</text>
<text x="20.5" y="183.7" transform="rotate(-90 20.5 183.7)">7</text>
<text x="23.7" y="184.5" transform="rotate(-90 23.7 184.5)">16</text>
<text x="362.5" y="185.6" transform="rotate(9 362.5 185.6)">15</text>
<text x="362" y="188.9" transform="rotate(9 362 188.9)">16</text>
<text x="156.4" y="196.7">1</text>
<text x="156.1" y="200">8</text>
<text x="305.2" y="200.1" transform="rotate(-81 305.2 200.1)">3</text>
<text x="308.3" y="201.3" transform="rotate(-81 308.3 201.3)">16</text>
<text x="127.3" y="206.5" transform="rotate(-90 127.3 206.5)">9</text>
<text x="130.5" y="207.3" transform="rotate(-90 130.5 207.3)">16</text>
<text x="171.9" y="206.5" transform="rotate(-90 171.9 206.5)">9</text>
<text x="175.2" y="207.3" transform="rotate(-90 175.2 207.3)">16</text>
<text x="405.1" y="214.9" transform="rotate(-81 405.1 214.9)">3</text>
<text x="408.4" y="215.4" transform="rotate(-81 408.4 215.4)">8</text>
<text x="44.2" y="223.7" transform="rotate(-90 44.2 223.7)">7</text>
<text x="47.4" y="223.8" transform="rotate(-90 47.4 223.8)">8</text>
<text x="255.1" y="223.7" transform="rotate(-90 255.1 223.7)">7</text>
<text x="258.3" y="223.8" transform="rotate(-90 258.3 223.8)">8</text>
<text x="149.7" y="239.5" transform="rotate(-90 149.7 239.5)">5</text>
<text x="152.9" y="240.2" transform="rotate(-90 152.9 240.2)">16</text>
<text x="152.1" y="246.9">5</text>
<text x="152.1" y="250.1">8</text>
</g>
</svg>
